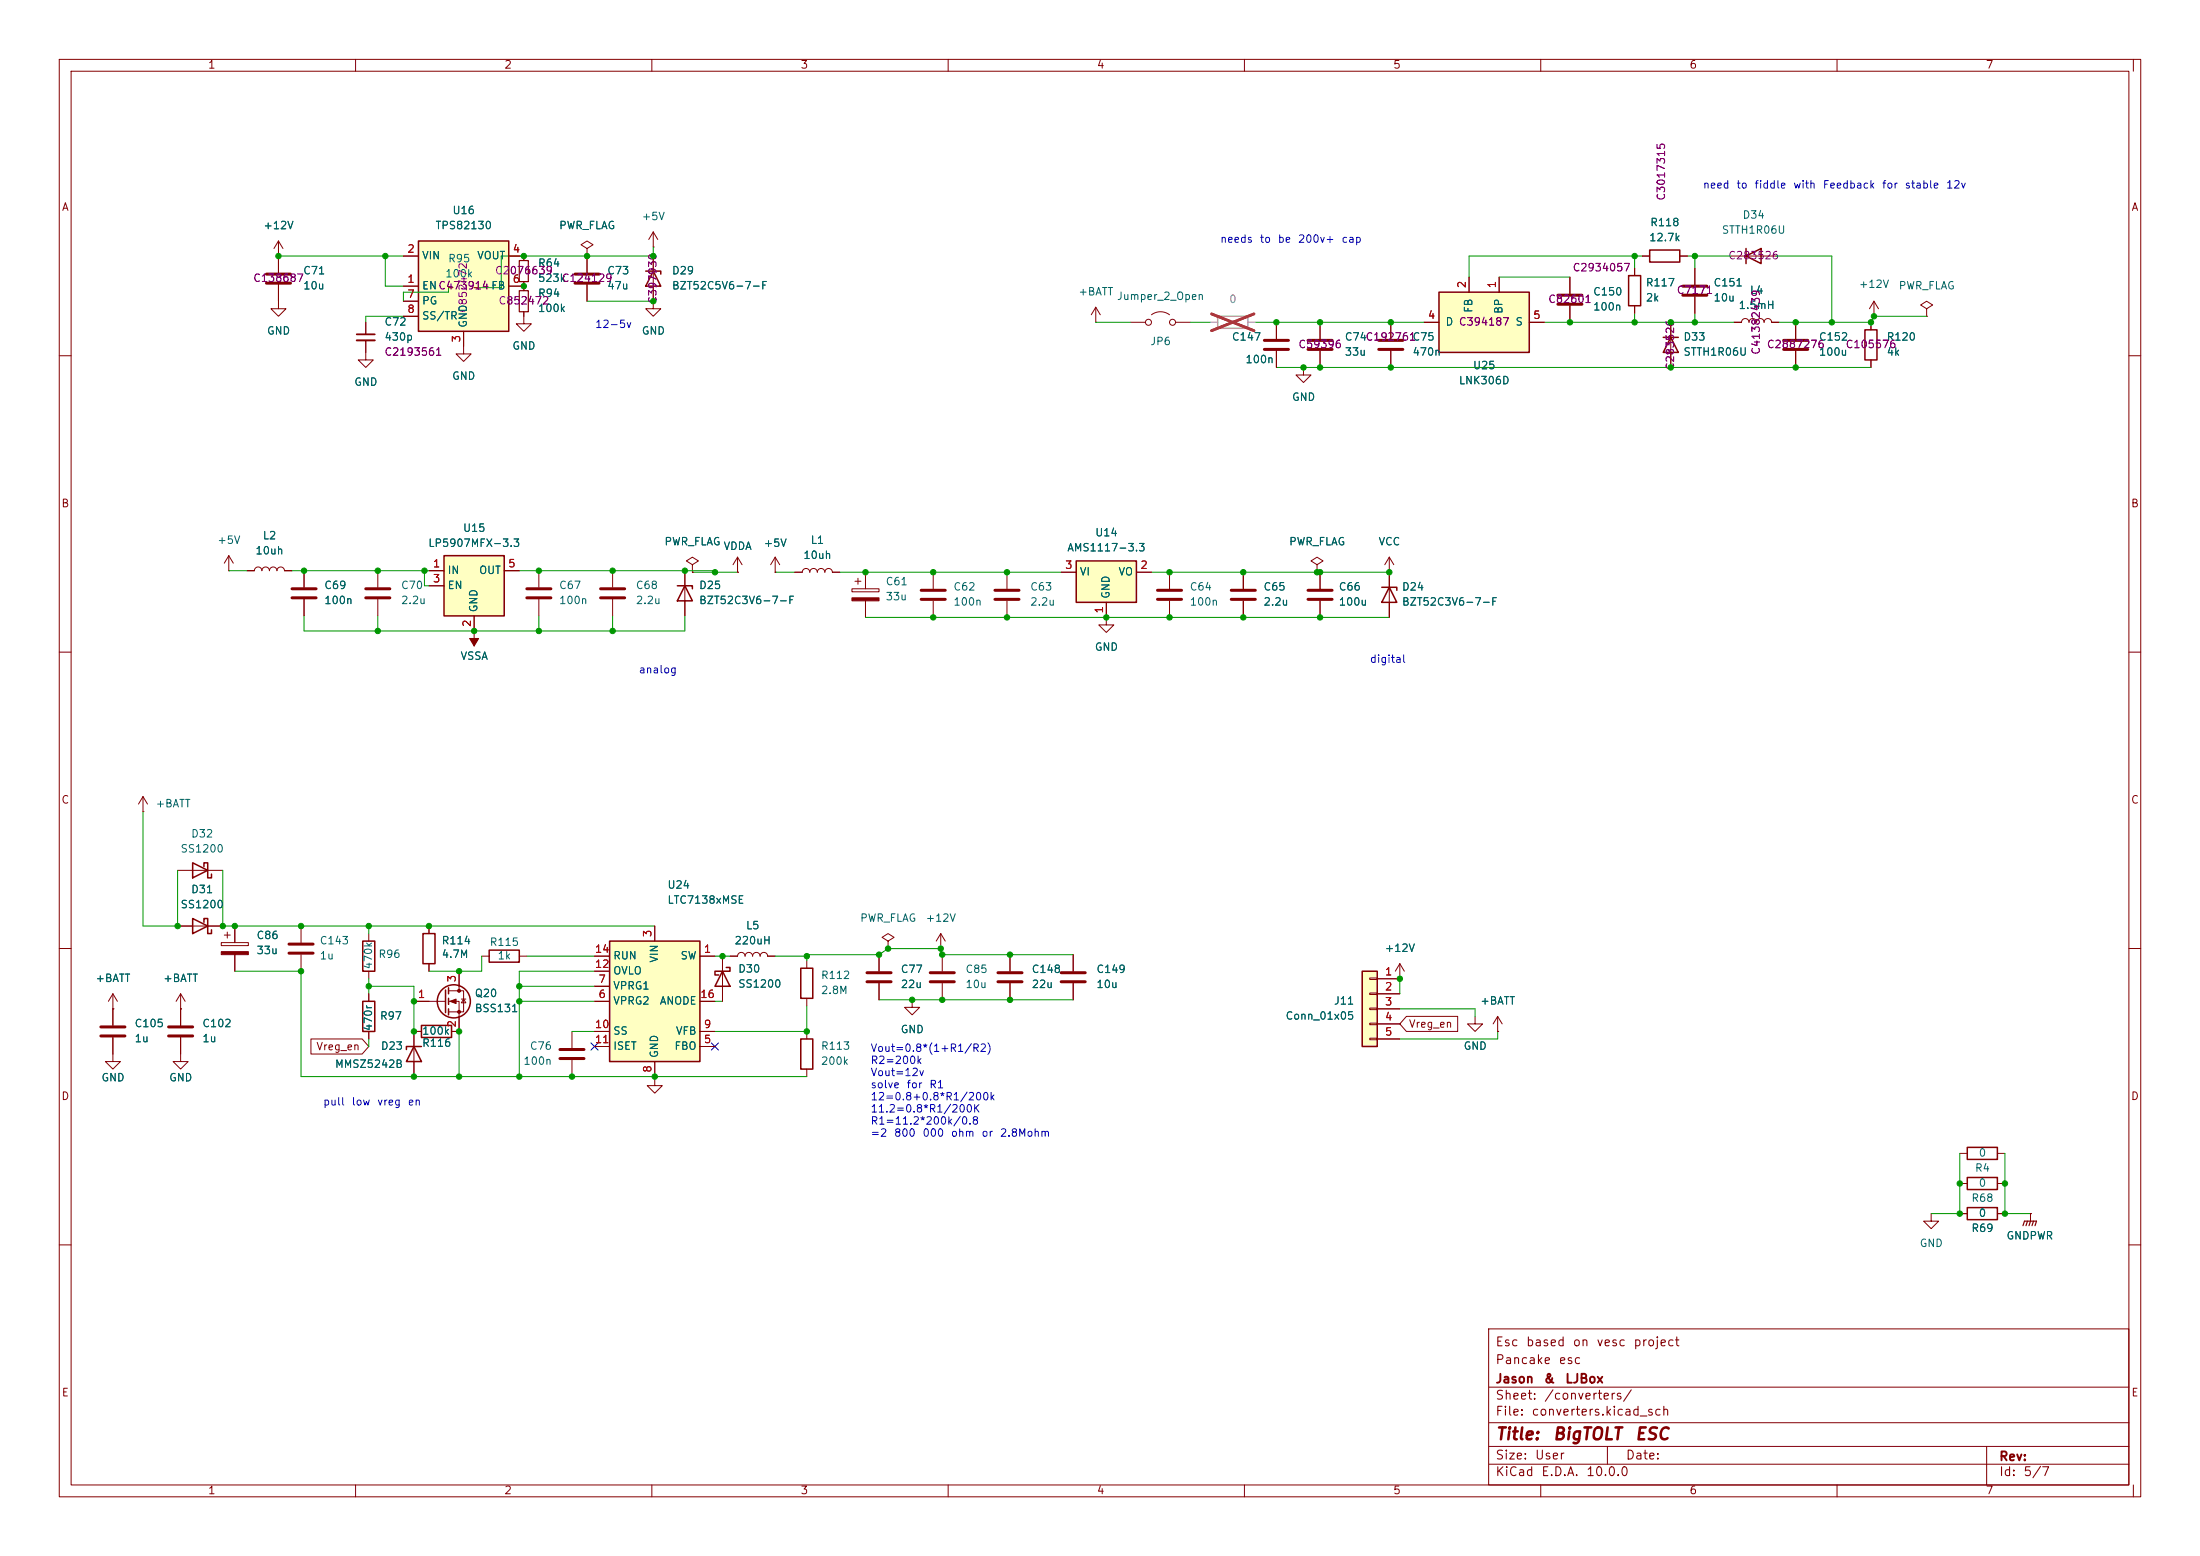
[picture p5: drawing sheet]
<svg xmlns="http://www.w3.org/2000/svg" width="371mm" height="262mm" viewBox="0 0 371 262" stroke-linecap="round" stroke-linejoin="round" font-family="sans-serif">
<g fill="none" stroke="#840000" stroke-width=".17">
<path d="M10 10h351.2v242.5h-351.2zM12 12h347.3v238.5h-347.3zM60 10v2M110 10v2M160 10v2M210 10v2M260 10v2M310 10v2M360 10v2M184.9 54.4h.1M184.9 51.8l-.8 1.3M184.9 51.8l.8 1.3"/>
<path d="M184.9 51.8v2.6M190.8 54.4h2.5M194.3 53.1a2.54 2.54 0 0 1 3.1 0M198.4 54.4h2.5M215.4 54.4v2.8M215.4 59.2v2.8M277.1 43.2h1.3M283.5 43.2h1.2M292.1 43.2h7.6M316.2 53.4h.1M316.2 50.8l-.7 1.3M316.2 50.8l.8 1.3"/>
<path d="M316.2 50.8v2.6M325.1 52.1l1-.6-1-.7-1 .7 1 .6v1.3M325.1 53.4h.1M10 60h2M220 62v1.3h1.2l-1.2 1.2-1.3-1.2h1.3M359.3 60h1.9M10 110h2M186.7 104.2v1.2h1.3l-1.3 1.3-1.3-1.3h1.3M359.3 110h1.9M10 160h2M69.8 174h1.3M76.2 174h1.3"/>
<path d="M96.5 174v2.8M96.5 178.8v2.8M359.3 160h1.9M10 210h2M342.6 204.7h.1M342.6 204.7v1.3M359.3 210h1.9M251.2 224.2h108.1v26.3h-108.1zM251.2 234h108.1M60 250.5v2M110 250.5v2M160 250.5v2"/>
<path d="M210 250.5v2M251.2 247h108.1M251.2 244h108.1M251.2 240h108.1M260 250.5v2M271.2 244v3M310 250.5v2M335.2 244v6.5M360 250.5v2"/>
<circle cx="193.8" cy="54.4" r=".51"/>
<circle cx="197.9" cy="54.4" r=".51"/>
</g>
<path d="M278.4 42.2h5.1v2h-5.1zM294.6 43.2l2.6-1.3v2.6zM294.6 41.9v2.6M71.1 173h5.1v2h-5.1z" fill="none" stroke="#840000" stroke-width=".25"/>
<path d="M205.5 53.4h5.1v2h-5.1z" fill="none" stroke="#a1a1a1" stroke-width=".25"/>
<path d="M204.2 54.4h1.3M210.6 54.4h1.2" fill="none" stroke="#a1a1a1" stroke-width=".17"/>
<path d="M204.4 53l7.2 2.8M211.6 53l-7.2 2.8" fill="none" stroke="#e12e31" stroke-width=".46"/>
<path d="M341.4 206.8l.2-.8h2.1l-.3 .8M342.1 206l-.2 .8M342.6 206l-.2 .8M343.2 206l-.3 .8" fill="none" stroke="#840000" stroke-width=".2"/>
<path d="M213.4 57.4h4M213.4 58.9h4M94.5 178.6h4.1M94.5 177.1h4.1" fill="none" stroke="#840000" stroke-width=".51"/>
<path d="M229.9 163.8h2.5v12.7h-2.5z" fill="#ffffc2"/>
<path d="M233.2 99.1h2.5v.5M234.4 99.1l1.3 2.5h-2.5zM82.5 160.3h5.1v2h-5.1zM229.9 163.8h2.5v12.7h-2.5z" fill="none" stroke="#840000" stroke-width=".25"/>
<g fill="none" stroke="#840000" stroke-width=".17">
<path d="M222.8 54.4v2.8M222.8 59.2v2.8M234.7 54.4v2.8M234.7 59.2v2.8M169.9 96.5v2.8M222.2 95.3l1.1-.7-1.1-.6-1 .6 1 .7v1.2M222.2 96.5h.1M222.8 96.5v2.8M234.4 96.5h.1M234.4 94l-.7 1.3M234.4 94l.8 1.3M234.4 94v10.2"/>
<path d="M169.9 101.4v2.8M222.8 101.4v2.8M81.3 161.3h1.2M87.6 161.3h1.3M231.1 165h1.3v.2h-1.3zM231.1 167.5h1.3v.3h-1.3zM231.1 170.1h1.3v.2h-1.3zM231.1 172.6h1.3v.3h-1.3zM231.1 175.1h1.3v.3h-1.3zM232.4 165.1h3.8M232.4 167.7h3.8M232.4 170.2h3.8"/>
<path d="M232.4 172.7h3.8M232.4 175.3h3.8M236.2 165.1h.1M236.2 162.6l-.7 1.2M236.2 162.6l.8 1.2M236.2 162.6v2.5"/>
</g>
<path d="M220.7 57.4h4.1M220.7 58.9h4.1M232.7 57.4h4M232.7 58.9h4M167.9 99.6h4.1M220.7 99.6h4.1M167.9 101.1h4.1M220.7 101.1h4.1" fill="none" stroke="#840000" stroke-width=".51"/>
<path d="M181.6 94.6h10.2v7h-10.2z" fill="#ffffc2"/>
<g fill="none" stroke="#840000" stroke-width=".25">
<path d="M274.8 46.5h2.1v5.1h-2.1zM280.7 56.9h2.5M281.9 56.9l1.3 2.6h-2.5zM314.7 55.6h2v5.1h-2zM181.6 94.6h10.2v7h-10.2zM61.2 158.8h2v5h-2zM71.4 157.5h2v5.1h-2zM61.2 168.9h2v5.1h-2zM69.8 176.5l1.3 2.6h-2.5zM71.1 176.5h-2.5v.6M75.2 167v3.8M75.7 166.6v1.1"/>
<path d="M75.7 168.4v1M75.7 170.2v1M135.1 175.3h2.1v5.1h-2.1zM332 193.6h5.1v2h-5.1zM332 198.6h5.1v2.1h-5.1zM332 203.7h5.1v2.1h-5.1z"/>
<circle cx="76.6" cy="168.9" r="2.79"/>
</g>
<g fill="none" stroke="#840000" stroke-width=".17">
<path d="M264.9 46.8v2.7M264.9 51.6v2.8M275.8 45.2v1.3M275.8 51.6v1.2M281.9 54.4v7.6M292.6 54.4h1.3a.64 .64 0 0 1 .6-.7 .64 .64 0 0 1 .6 .7 .64 .64 0 0 1 .7-.7 .64 .64 0 0 1 .6 .7 .64 .64 0 0 1 .7-.7 .64 .64 0 0 1 .6 .7 .64 .64 0 0 1 .6-.7 .64 .64 0 0 1 .7 .7h1.2M303 54.4v2.8M303 59.2v2.8M315.7 54.4v1.2M315.7 60.7v1.3M143.8 99.3h4.5v.5h-4.5zM144.3 98.1h1"/>
<path d="M144.8 97.6v1M146 96.5v2.8M157.5 96.5v2.8M179.1 96.5h2.5M191.8 96.5h2.5M197.4 96.5v2.8M209.8 96.5v2.8M146 101.4v2.8M157.5 101.4v2.8M186.7 101.6v2.6M197.4 101.4v2.8M209.8 101.4v2.8"/>
<path d="M62.2 157.5v1.3M72.4 156.2v1.3M149.9 158.8l1-.7-1-.6-1.1 .6 1.1 .7v1.2M158.7 157.5l-.7 1.3M158.7 157.5l.8 1.3M158.7 157.5v2.5M62.2 163.8v1.3M62.2 167.7v1.2M62.2 174v1.3M69.8 168.9h5.4M69.8 174v7.6M72.4 162.6v1.2"/>
<path d="M75.7 167.1h2.5v3.6h-2.5M75.7 168.9h1.8v5.1M77.5 163.8v3.3M77.9 168.5h.7M78.2 168.5l.4 .7h-.7zM136.1 174v1.3M148.3 161.1v2.7M148.3 165.9v2.8M149.9 160h.1M153.9 168.7v1.2h1.3l-1.3 1.3-1.2-1.3h1.2M158.7 160h.1M159 161.1v2.7"/>
<path d="M159 165.9v2.8M170.4 161.1v2.7M170.4 165.9v2.8M181.1 161.1v2.7M181.1 165.9v2.8M248.9 171.5v1.2h1.3l-1.3 1.3-1.3-1.3h1.3M252.7 174h.1M252.7 171.5l-.7 1.2M252.7 171.5l.8 1.2M252.7 171.5v2.5M110.5 181.9v1.3h1.3l-1.3 1.2-1.3-1.2h1.3M110.5 181.9h.1"/>
<path d="M136.1 180.4v1.2M330.7 194.6h1.3M330.7 199.7h1.3M337.1 194.6h1.2M337.1 199.7h1.2M325.9 204.7v1.3h1.3l-1.3 1.3-1.3-1.3h1.3M330.7 204.7h1.3M337.1 204.7h1.2"/>
</g>
<g fill="#840000" stroke="#840000" stroke-width=".17">
<path d="M75.9 168.9l1.1-.4v.8z"/>
<path d="M143.8 100.9h4.5v.5h-4.5z"/>
<circle cx="77.5" cy="167.1" r=".25"/>
<circle cx="77.5" cy="170.7" r=".25"/>
</g>
<g fill="none" stroke="#840000" stroke-width=".51">
<path d="M262.9 49.8h4.1M262.9 51.3h4.1M301 57.4h4.1M301 58.9h4.1M155.4 99.6h4.1M195.3 99.6h4.1M207.8 99.6h4M155.4 101.1h4.1M195.3 101.1h4.1M207.8 101.1h4M146.3 165.6h4.1M146.3 164.1h4.1"/>
<path d="M157 165.6h4M157 164.1h4M168.4 165.6h4.1M168.4 164.1h4.1M179.1 165.6h4M179.1 164.1h4"/>
</g>
<path d="M242.8 49.3h15.3v10.2h-15.3z" fill="#ffffc2"/>
<path d="M242.8 49.3h15.3v10.2h-15.3z" fill="none" stroke="#840000" stroke-width=".25"/>
<g fill="none" stroke="#840000" stroke-width=".17">
<path d="M240.3 54.4h2.5M247.9 46.8v2.5M253 46.8v2.5M258.1 54.4h2.5M286 45.2v2.8M286 50.1v2.7M90.9 96.3v2.8M103.4 96.3v2.8M124.5 96.5h.1M124.5 94l-.8 1.3M124.5 94l.7 1.3M124.5 94v2.5"/>
<path d="M130.8 96.5h.1M130.8 94l-.8 1.3M130.8 94l.8 1.3M130.8 94v2.5M134.1 96.5h1.3a.64 .64 0 0 1 .6-.6 .64 .64 0 0 1 .7 .6 .64 .64 0 0 1 .6-.6 .64 .64 0 0 1 .6 .6 .64 .64 0 0 1 .7-.6 .64 .64 0 0 1 .6 .6 .64 .64 0 0 1 .6-.6 .64 .64 0 0 1 .7 .6h1.2M80 106.4h.1M80 106.4v2.6M90.9 101.1v2.8M103.4 101.1v2.8"/>
</g>
<path d="M284 48.3h4M284 49.8h4M88.9 99.3h4.1M101.3 99.3h4.1M88.9 100.9h4.1M101.3 100.9h4.1" fill="none" stroke="#840000" stroke-width=".51"/>
<path d="M79.2 107.7h1.6l-.8 1.3z" fill="#840000" stroke="#840000" stroke-width=".17"/>
<path d="M74.9 93.7h10.2v10.2h-10.2z" fill="#ffffc2"/>
<path d="M109 45.7h2.5v.5M110.2 45.7l1.3 2.6h-2.5zM74.9 93.7h10.2v10.2h-10.2zM114.3 98.8h2.5v.5M115.6 98.8l1.2 2.6h-2.5zM32.5 145.6l2.6 1.2-2.6 1.3zM32.5 155l2.6 1.2-2.6 1.3zM34.4 146.2v-.6h.7v2.5h.6v-.6M34.4 155.6v-.6h.7v2.5h.6v-.6" fill="none" stroke="#840000" stroke-width=".25"/>
<g fill="none" stroke="#840000" stroke-width=".17">
<path d="M61.7 57.4v3.3h1.3l-1.3 1.3-1.2-1.3h1.2M61.7 54.4v2M75.7 48.5h.8M78.2 58.4v1.3h1.3l-1.3 1.3-1.2-1.3h1.2M80 48.5h.8M88.4 52.6v2h1.3l-1.3 1.3-1.3-1.3h1.3M88.4 43.2v.8M88.4 47.5v1.5M110.2 43.2v7.6M38.6 96.3h.1M38.6 93.7l-.8 1.3M38.6 93.7l.8 1.3"/>
<path d="M38.6 93.7v2.6M41.7 96.3h1.2a.64 .64 0 0 1 .7-.6 .64 .64 0 0 1 .6 .6 .64 .64 0 0 1 .6-.6 .64 .64 0 0 1 .7 .6 .64 .64 0 0 1 .6-.6 .64 .64 0 0 1 .6 .6 .64 .64 0 0 1 .7-.6 .64 .64 0 0 1 .6 .6h1.3M51.3 96.3v2.8M63.8 96.3v2.8M72.4 96.3h2.5M72.4 98.8h2.5M85.1 96.3h2.5M115.6 96.3v7.6M116.8 95.3l1.1-.7-1.1-.6-1 .6 1 .7v1.2M116.8 96.5h.1M51.3 101.1v2.8M63.8 101.1v2.8"/>
<path d="M80 103.9v2.5M24.1 136.9h.1M24.1 134.4l-.7 1.3M24.1 134.4l.8 1.3M24.1 134.4v2.5M30 146.8h7.6M30 156.2h7.6M37.3 159h4.6v.5h-4.6zM37.8 157.8h1.1M38.4 157.2v1.1M39.6 156.2v2.8M50.8 156.2v2.8"/>
<path d="M19 175v4.1h1.3l-1.3 1.3-1.2-1.3h1.2M19 170.2h.1M19 167.7v5.3M19 167.7l-.7 1.2M19 167.7l.8 1.2M30.5 175v4.1h1.2l-1.2 1.3-1.3-1.3h1.3M30.5 170.2h.1M30.5 167.7l-.8 1.2M30.5 167.7l.7 1.2M30.5 167.7v5.3M39.6 161.1v2.7M50.8 161.1v2.7"/>
</g>
<path d="M49.3 99.3h4M61.7 99.3h4.1M49.3 100.9h4M61.7 100.9h4.1M48.8 159.3h4M17 173.2h4.1M17 174.8h4.1M28.4 173.2h4.1M28.4 174.8h4.1M48.8 160.8h4" fill="none" stroke="#840000" stroke-width=".51"/>
<path d="M37.3 160.5h4.6v.6h-4.6z" fill="#840000" stroke="#840000" stroke-width=".17"/>
<path d="M76.5 47.8h3.5v1.5h-3.5zM87.6 49h1.6v3.6h-1.6zM87.6 44h1.6v3.5h-1.6z" fill="none" stroke="#840000" stroke-width=".2"/>
<path d="M60.2 56.4h3" fill="none" stroke="#840000" stroke-width=".3"/>
<path d="M60.2 57.4h3" fill="none" stroke="#840000" stroke-width=".33"/>
<path d="M70.6 40.7h15.3v15.2h-15.3z" fill="#ffffc2"/>
<path d="M70.6 40.7h15.3v15.2h-15.3zM121.9 163.8l1.3 2.6h-2.6zM122.6 163.2h.6v.6h-2.6v.7h.7M135.1 163.3h2.1v5.1h-2.1z" fill="none" stroke="#840000" stroke-width=".25"/>
<g fill="none" stroke="#840000" stroke-width=".17">
<path d="M110.2 39.1l-.7 1.3M110.2 39.1l.8 1.3M110.2 39.1v2.6M47 48v4.1h1.3l-1.3 1.3-1.3-1.3h1.3M47 43.2h.1M47 40.7v5.3M47 40.7l-.8 1.2M47 40.7l.8 1.2M68.1 48.3h2.5M68.1 43.2h2.5M68.1 50.8h2.5M68.1 53.4h2.5"/>
<path d="M78.2 55.9v2.5M85.9 48.3h2.5M85.9 43.2h2.5M99.1 41.9l1-.6-1-.6-1.1 .6 1.1 .6v1.3M99.1 43.2h.1M99.1 43.2v2.8M99.1 48v2.8M110.2 50.8v1.3h1.3l-1.3 1.3-1.2-1.3h1.2M110.2 41.7h.1M121.9 161.3v7.6M123.2 161.3h1.3a.64 .64 0 0 1 .6-.6 .64 .64 0 0 1 .6 .6 .64 .64 0 0 1 .7-.6 .64 .64 0 0 1 .6 .6 .64 .64 0 0 1 .6-.6 .64 .64 0 0 1 .7 .6 .64 .64 0 0 1 .6-.6 .64 .64 0 0 1 .6 .6h1.3M136.1 162.1v1.2"/>
<path d="M136.1 168.4v1.3"/>
</g>
<path d="M45 47.8h4M45 46.2h4M97 47.8h4.1M97 46.2h4.1" fill="none" stroke="#840000" stroke-width=".51"/>
<path d="M102.9 158.8h15.2v20.3h-15.2z" fill="#ffffc2"/>
<path d="M102.9 158.8h15.2v20.3h-15.2z" fill="none" stroke="#840000" stroke-width=".25"/>
<g fill="none" stroke="#840000" stroke-width=".17">
<path d="M47 43.2h.1M47 43.2v2.8M47 48v2.8M61.7 54.4v2M61.7 57.4v2.1M68.1 43.2h2.5M68.1 48.3h2.5M68.1 50.8h2.5M68.1 53.4h2.5M75.7 48.5h.8M78.2 55.9v2.5M80 48.5h.8"/>
<path d="M85.9 43.2h2.5v.8M85.9 48.3h2.5M88.4 47.5v1.5M88.4 52.6v.8M99.1 43.2h.1M99.1 43.2v2.8M99.1 48v2.8M110.2 43.2v2.5M110.2 48.3v2.5M215.4 54.4v2.8M215.4 59.2v2.8M222.8 54.4v2.8"/>
<path d="M222.8 59.2v2.8M234.7 54.4v2.8M234.7 59.2v2.8M240.3 54.4h2.5M247.9 46.8v2.5M253 46.8v2.5M258.1 54.4h2.5M264.9 46.8v2.7M264.9 51.6v2.8M275.8 45.2v1.3M275.8 51.6v1.2M277.1 43.2h1.3"/>
<path d="M281.9 54.4v2.5M281.9 59.5v2.5M283.5 43.2h1.2M286 45.2v2.8M286 50.1v2.7M292.6 54.4h1.3M299 54.4h1.2M303 54.4v2.8M303 59.2v2.8M315.7 54.4v1.2M315.7 60.7v1.3M41.7 96.3h1.2"/>
<path d="M48 96.3h1.3M51.3 96.3v2.8M72.4 96.3h2.5M72.4 98.8h2.5M85.1 96.3h2.5M115.6 96.3v2.5M116.8 96.5h.1M124.5 96.5h.1M130.8 96.5h.1M134.1 96.5h1.3M140.5 96.5h1.2M179.1 96.5h2.5"/>
<path d="M191.8 96.5h2.5M209.8 96.5v2.8M222.2 96.5h.1M222.8 96.5v2.8M234.4 96.5h.1M234.4 96.5v2.6M51.3 101.1v2.8M80 106.4h.1M80 103.9v2.5M115.6 101.4v2.5M186.7 101.6v2.6M209.8 101.4v2.8"/>
<path d="M222.8 101.4v2.8M234.4 101.6v2.6M30 156.2h2.5M35.1 156.2h2.5M39.6 156.2v2.8M72.4 156.2v1.3M110.5 156.2v2.6M19 170.2h.1M19 170.2v2.8M19 175v2.8M30.5 170.2h.1M30.5 170.2v2.8"/>
<path d="M30.5 175v2.8M39.6 161.1v2.7M52.5 175.3h8.6l1.1 1.2-1.1 1.3h-8.6zM62.2 167.7v1.2M62.2 174v1.3M69.8 168.9h2.6M69.8 179.1v2.5M71.1 174h-1.3v2.5M72.4 162.6v1.2M77.5 171.5v2.5h-1.3M77.5 163.8v2.6M100.3 161.3h2.6"/>
<path d="M100.3 176.5h2.6M100.3 168.9h2.6M100.3 166.4h2.6M100.3 174h2.6M100.3 163.8h2.6M110.5 179.1v2.5M118.1 161.3h2.5M118.1 176.5h2.5M118.1 168.9h2.5M118.1 174h2.5M121.9 161.3v2.5M121.9 166.4v2.5"/>
<path d="M123.2 161.3h1.3M129.5 161.3h1.3M148.3 161.1v2.7M148.3 165.9v2.8M170.4 161.1v2.7M170.4 165.9v2.8M181.1 161.1v2.7M181.1 165.9v2.8M232.4 165.1h3.8M232.4 167.7h3.8M232.4 170.2h3.8M232.4 172.7h3.8"/>
<path d="M232.4 175.3h3.8M236.2 165.1h.1M237.3 171.5h8.7v2.5h-8.7l-1.1-1.3zM252.7 174h.1M110.5 181.9h.1M330.7 204.7h1.3M337.1 204.7h1.2M342.6 204.7h.1"/>
</g>
<g fill="none" stroke="#009600" stroke-width=".17">
<path d="M47 43.2h21.1M65 43.2v5.1h3.1M68.1 53.4h-6.4v1M75.7 48.5v.8h-7.6v1.5M99.1 50.8h11.1M110.2 41.7v1.5h-25.6v5.3h-3.8M184.9 54.4h5.9M200.9 54.4h3.3M211.8 54.4h28.5M253 46.8h11.9M260.6 54.4h32M275.8 43.2v2"/>
<path d="M275.8 52.8v1.6M277.1 43.2h-29.2v3.6M284.7 43.2h7.4M286 43.2v2M286 52.8v1.6M299.7 43.2h9.4v11.2M325.1 53.4h-8.9l-.5 1h-15.5M215.4 62h100.3M38.6 96.3h3.1M49.3 96.3h23.1M71.6 96.3v2.5h.8M87.6 96.3h33v.2"/>
<path d="M116.8 96.5h7.7M130.8 96.5h3.3M141.7 96.5h37.4M194.3 96.5h40.1M51.3 103.9v2.5h64.3v-2.5M63.8 103.9v2.5M90.9 103.9v2.5M103.4 103.9v2.5M146 104.2h88.4M24.1 136.9v19.3h5.9v-9.4M37.6 146.8v9.4h72.9M62.2 156.2v1.3"/>
<path d="M39.6 163.8h11.2v17.8h85.3M62.2 165.1v2.6M62.2 175.3v1.2M62.2 166.4h7.6v7.6M77.5 174v7.6M81.3 161.3v2.5h-8.9M87.6 166.4h12.7M87.6 168.9h12.7M88.9 161.3h11.4M96.5 174h3.8M100.3 163.8h-12.7v17.8M120.6 161.3h2.6"/>
<path d="M120.6 168.9h1.3M130.8 161.3h5.3M136.1 169.7v4.3h-15.5M148.3 168.7h32.8M181.1 161.1h-22.1l-.3-1.1h-8.8l-1.6 1.1h-12.2v1M236.2 165.1v2.6M236.2 170.2h12.7v1.3M252.7 174v1.3h-16.5M110.5 181.6v.3M330.7 194.6v10.1h-4.8M338.3 194.6v10.1h4.3"/>
</g>
<path d="M99.7 175.9l1.2 1.3M100.9 175.9l-1.2 1.3M120 175.9l1.3 1.3M121.3 175.9l-1.3 1.3" fill="none" stroke="#000084" stroke-width=".17"/>
<path d="M204.2 54.4h1.3M210.6 54.4h1.2" fill="none" stroke="#a1a1a1" stroke-width=".17"/>
<path d="M204.4 53l7.2 2.8M211.6 53l-7.2 2.8" fill="none" stroke="#e12e31" stroke-width=".46"/>
<g fill="#009600" stroke="#009600" stroke-width=".17">
<circle cx="215.4" cy="54.4" r=".46"/>
<circle cx="220" cy="62" r=".46"/>
<circle cx="222.8" cy="54.4" r=".46"/>
<circle cx="222.8" cy="62" r=".46"/>
<circle cx="234.4" cy="96.5" r=".46"/>
<circle cx="136.1" cy="174" r=".46"/>
<circle cx="170.4" cy="168.7" r=".46"/>
<circle cx="159" cy="168.7" r=".46"/>
<circle cx="159" cy="161.1" r=".46"/>
<circle cx="158.7" cy="160" r=".46"/>
<circle cx="148.3" cy="161.1" r=".46"/>
<circle cx="153.9" cy="168.7" r=".46"/>
<circle cx="149.9" cy="160" r=".46"/>
<circle cx="170.4" cy="161.1" r=".46"/>
<circle cx="316.2" cy="53.4" r=".46"/>
<circle cx="281.9" cy="62" r=".46"/>
<circle cx="303" cy="62" r=".46"/>
<circle cx="309.1" cy="54.4" r=".46"/>
<circle cx="303" cy="54.4" r=".46"/>
<circle cx="315.7" cy="54.4" r=".46"/>
<circle cx="286" cy="54.4" r=".46"/>
<circle cx="186.7" cy="104.2" r=".46"/>
<circle cx="169.9" cy="96.5" r=".46"/>
<circle cx="169.9" cy="104.2" r=".46"/>
<circle cx="222.2" cy="96.5" r=".46"/>
<circle cx="222.8" cy="96.5" r=".46"/>
<circle cx="222.8" cy="104.2" r=".46"/>
<circle cx="209.8" cy="96.5" r=".46"/>
<circle cx="197.4" cy="96.5" r=".46"/>
<circle cx="209.8" cy="104.2" r=".46"/>
<circle cx="197.4" cy="104.2" r=".46"/>
<circle cx="157.5" cy="96.5" r=".46"/>
<circle cx="157.5" cy="104.2" r=".46"/>
<circle cx="146" cy="96.5" r=".46"/>
<circle cx="234.7" cy="54.4" r=".46"/>
<circle cx="234.7" cy="62" r=".46"/>
<circle cx="281.9" cy="54.4" r=".46"/>
<circle cx="275.8" cy="43.2" r=".46"/>
<circle cx="286" cy="43.2" r=".46"/>
<circle cx="275.8" cy="54.4" r=".46"/>
<circle cx="264.9" cy="54.4" r=".46"/>
<circle cx="236.2" cy="165.1" r=".46"/>
<circle cx="330.7" cy="204.7" r=".46"/>
<circle cx="338.3" cy="204.7" r=".46"/>
<circle cx="338.3" cy="199.7" r=".46"/>
<circle cx="330.7" cy="199.7" r=".46"/>
<circle cx="69.8" cy="181.6" r=".46"/>
<circle cx="69.8" cy="168.9" r=".46"/>
<circle cx="77.5" cy="163.8" r=".46"/>
<circle cx="72.4" cy="156.2" r=".46"/>
<circle cx="87.6" cy="181.6" r=".46"/>
<circle cx="69.8" cy="174" r=".46"/>
<circle cx="62.2" cy="166.4" r=".46"/>
<circle cx="77.5" cy="174" r=".46"/>
<circle cx="77.5" cy="181.6" r=".46"/>
<circle cx="103.4" cy="106.4" r=".46"/>
<circle cx="80" cy="106.4" r=".46"/>
<circle cx="103.4" cy="96.3" r=".46"/>
<circle cx="90.9" cy="96.3" r=".46"/>
<circle cx="90.9" cy="106.4" r=".46"/>
<circle cx="120.6" cy="96.5" r=".46"/>
<circle cx="115.6" cy="96.3" r=".46"/>
<circle cx="71.6" cy="96.3" r=".46"/>
<circle cx="62.2" cy="156.2" r=".46"/>
<circle cx="50.8" cy="156.2" r=".46"/>
<circle cx="63.8" cy="106.4" r=".46"/>
<circle cx="51.3" cy="96.3" r=".46"/>
<circle cx="63.8" cy="96.3" r=".46"/>
<circle cx="50.8" cy="163.8" r=".46"/>
<circle cx="39.6" cy="156.2" r=".46"/>
<circle cx="30" cy="156.2" r=".46"/>
<circle cx="37.6" cy="156.2" r=".46"/>
<circle cx="88.4" cy="43.2" r=".46"/>
<circle cx="88.4" cy="48.3" r=".46"/>
<circle cx="110.2" cy="43.2" r=".46"/>
<circle cx="110.2" cy="50.8" r=".46"/>
<circle cx="99.1" cy="43.2" r=".46"/>
<circle cx="65" cy="43.2" r=".46"/>
<circle cx="47" cy="43.2" r=".46"/>
<circle cx="136.1" cy="161.3" r=".46"/>
<circle cx="121.9" cy="161.3" r=".46"/>
<circle cx="110.5" cy="181.6" r=".46"/>
<circle cx="96.5" cy="181.6" r=".46"/>
<circle cx="87.6" cy="166.4" r=".46"/>
<circle cx="87.6" cy="168.9" r=".46"/>
</g>
<g font-size="2" fill="#840000">
<text x="252.2" y="243.4">Title:</text>
<text x="261.9" y="243.4">BigTOLT</text>
<text x="275.8" y="243.4">ESC</text>
</g>
<g font-size="1.5" fill="#840000">
<text x="252.2" y="227.5">Esc</text>
<text x="257.4" y="227.5">based</text>
<text x="265.3" y="227.5">on</text>
<text x="269.3" y="227.5">vesc</text>
<text x="275.5" y="227.5">project</text>
<text x="252.2" y="233.7">Jason</text>
<text x="252.2" y="230.5">Pancake</text>
<text x="260.4" y="233.7">&amp;</text>
<text x="262.9" y="230.5">esc</text>
<text x="264" y="233.7">LJBox</text>
<text x="252.2" y="239.2">File:</text>
<text x="252.2" y="236.5">Sheet:</text>
<text x="258.3" y="239.2">converters.kicad_sch</text>
<text x="260.5" y="236.5">/converters/</text>
<text x="252.2" y="249.4">KiCad</text>
<text x="252.2" y="246.6">Size:</text>
<text x="258.9" y="246.6">User</text>
<text x="260" y="249.4">E.D.A.</text>
<text x="267.6" y="249.4">10.0.0</text>
<text x="274.2" y="246.6">Date:</text>
<text x="337.3" y="246.8">Rev:</text>
<text x="337.3" y="249.4">Id:</text>
<text x="341.3" y="249.4">5/7</text>
</g>
<g font-size="1.3" fill="#840000">
<text x="35" y="11.9">1</text>
<text x="85" y="11.9">2</text>
<text x="135" y="11.9">3</text>
<text x="185" y="11.9">4</text>
<text x="235" y="11.9">5</text>
<text x="285" y="11.9">6</text>
<text x="335" y="11.9">7</text>
<text x="10.3" y="35.9">A</text>
<text x="359.6" y="35.9">A</text>
<text x="10.3" y="85.9">B</text>
<text x="359.5" y="85.9">B</text>
<text x="10.3" y="135.9">C</text>
<text x="359.5" y="135.9">C</text>
<text x="237.6" y="173.7">Vreg_en</text>
<text x="53.3" y="177.5">Vreg_en</text>
<text x="10.3" y="185.9">D</text>
<text x="359.5" y="185.9">D</text>
<text x="10.3" y="235.9">E</text>
<text x="359.6" y="235.9">E</text>
<text x="35" y="252.4">1</text>
<text x="85" y="252.4">2</text>
<text x="135" y="252.4">3</text>
<text x="185" y="252.4">4</text>
<text x="235" y="252.4">5</text>
<text x="285" y="252.4">6</text>
<text x="335" y="252.4">7</text>
</g>
<g font-size="1.3" fill="#840084">
<text x="281.3" y="33.9" transform="rotate(-90 281.3 33.9)">C3017315</text>
<text x="42.6" y="47.9">C138687</text>
<text x="83.4" y="46.6">C2076639</text>
<text x="94.7" y="47.9">C124129</text>
<text x="265.3" y="46.1">C2934057</text>
<text x="291.5" y="44.1">C283526</text>
<text x="79.1" y="52.9" transform="rotate(-90 79.1 52.9)">C852472</text>
<text x="84" y="51.7">C852472</text>
<text x="111.1" y="51.4" transform="rotate(-90 111.1 51.4)">C397930</text>
<text x="261.2" y="51.4">C82601</text>
<text x="282.8" y="49.9">C7171</text>
<text x="219" y="59">C59396</text>
<text x="246.1" y="55.2">C394187</text>
<text x="297.3" y="59.9" transform="rotate(-90 297.3 59.9)">C41382439</text>
<text x="298.1" y="59">C2887276</text>
<text x="311.4" y="59">C105576</text>
<text x="64.8" y="60.3">C2193561</text>
<text x="282.8" y="62.5" transform="rotate(-90 282.8 62.5)">C283526</text>
</g>
<g font-size="1.3" fill="#0000c2">
<text x="287.3" y="32.1">need</text>
<text x="292.9" y="32.1">to</text>
<text x="296" y="32.1">fiddle</text>
<text x="302.5" y="32.1">with</text>
<text x="307.5" y="32.1">Feedback</text>
<text x="317.5" y="32.1">for</text>
<text x="321.3" y="32.1">stable</text>
<text x="328.3" y="32.1">12v</text>
<text x="205.8" y="41.3">needs</text>
<text x="212.5" y="41.3">to</text>
<text x="215.5" y="41.3">be</text>
<text x="218.9" y="41.3">200v+</text>
<text x="226.3" y="41.3">cap</text>
<text x="100.3" y="55.6">12-5v</text>
<text x="107.7" y="113.9">analog</text>
<text x="231.1" y="112.1">digital</text>
<text x="146.8" y="177.8">Vout=0.8*(1+R1/R2)</text>
<text x="146.8" y="179.8">R2=200k</text>
<text x="146.8" y="181.9">Vout=12v</text>
<text x="146.8" y="183.9">solve</text>
<text x="146.8" y="185.9">12=0.8+0.8*R1/200k</text>
<text x="152.9" y="183.9">for</text>
<text x="156.7" y="183.9">R1</text>
<text x="54.4" y="186.8">pull</text>
<text x="59.2" y="186.8">low</text>
<text x="63.5" y="186.8">vreg</text>
<text x="68.7" y="186.8">en</text>
<text x="146.8" y="188">11.2=0.8*R1/200K</text>
<text x="146.8" y="190">R1=11.2*200k/0.8</text>
<text x="146.8" y="192.1">=2</text>
<text x="150.8" y="192.1">800</text>
<text x="155.6" y="192.1">000</text>
<text x="160.4" y="192.1">ohm</text>
<text x="165.5" y="192.1">or</text>
<text x="168.6" y="192.1">2.8Mohm</text>
</g>
<g font-size="1.3" fill="#006464">
<text x="44.3" y="39">+12V</text>
<text x="73.4" y="39">TPS82130</text>
<text x="76.3" y="36.4">U16</text>
<text x="94.2" y="39">PWR_FLAG</text>
<text x="108.2" y="37.5">+5V</text>
<text x="278.2" y="41">12.7k</text>
<text x="278.4" y="38.5">R118</text>
<text x="290.5" y="39.7">STTH1R06U</text>
<text x="294" y="37.2">D34</text>
<text x="51.1" y="46.6">C71</text>
<text x="71.1" y="44.1">VIN</text>
<text x="75" y="47.1">100k</text>
<text x="75.5" y="44.6">R95</text>
<text x="80.4" y="44.1">VOUT</text>
<text x="90.7" y="45.3">R64</text>
<text x="90.7" y="47.9">523k</text>
<text x="102.4" y="46.6">C73</text>
<text x="113.3" y="46.6">D29</text>
<text x="51.1" y="49.1">10u</text>
<text x="71.1" y="49.1">EN C473914 FB</text>
<text x="71.1" y="51.7">PG</text>
<text x="90.7" y="50.4">R94</text>
<text x="90.7" y="52.9">100k</text>
<text x="102.4" y="49.1">47u</text>
<text x="113.3" y="49.1">BZT52C5V6-7-F</text>
<text x="181.9" y="50.2">+BATT</text>
<text x="188.4" y="50.9">Jumper_2_Open</text>
<text x="248.8" y="52.9" transform="rotate(-90 248.8 52.9)">FB</text>
<text x="253.8" y="53.1" transform="rotate(-90 253.8 53.1)">BP</text>
<text x="268.7" y="50.2">C150</text>
<text x="268.7" y="52.7">100n</text>
<text x="277.6" y="48.6">R117</text>
<text x="277.6" y="51.2">2k</text>
<text x="289.1" y="48.6">C151</text>
<text x="289.1" y="51.2">10u</text>
<text x="293.3" y="52.4">1.5mH</text>
<text x="295.2" y="49.9">L4</text>
<text x="313.6" y="48.9">+12V</text>
<text x="320.3" y="49.1">PWR_FLAG</text>
<text x="45" y="56.8">GND</text>
<text x="64.8" y="57.8">430p</text>
<text x="64.8" y="55.2">C72</text>
<text x="71.1" y="54.2">SS/TR</text>
<text x="79.1" y="55.4" transform="rotate(-90 79.1 55.4)">GND</text>
<text x="86.4" y="59.3">GND</text>
<text x="108.2" y="56.8">GND</text>
<text x="194" y="58.5">JP6</text>
<text x="207.8" y="57.8">C147</text>
<text x="226.8" y="57.8">C74C192761</text>
<text x="238.3" y="57.8">C75</text>
<text x="243.8" y="55.2">D</text>
<text x="255.6" y="55.2">S</text>
<text x="284" y="57.8">D33</text>
<text x="306.8" y="57.8">C152</text>
<text x="318.3" y="57.8">R120</text>
<text x="59.7" y="65.4">GND</text>
<text x="76.2" y="64.4">GND</text>
<text x="210.1" y="61.6">100n</text>
<text x="226.8" y="60.3">33u</text>
<text x="238.3" y="60.3">470n</text>
<text x="246.1" y="65.1">LNK306D</text>
<text x="248.5" y="62.6">U25</text>
<text x="284" y="60.3">STTH1R06U</text>
<text x="306.8" y="60.3">100u</text>
<text x="318.3" y="60.3">4k</text>
<text x="217.9" y="67.9">GND</text>
<text x="36.6" y="92.1">+5V</text>
<text x="43" y="93.8">10uh</text>
<text x="44.2" y="91.3">L2</text>
<text x="72.2" y="92.6">LP5907MFX-3.3</text>
<text x="78" y="90">U15</text>
<text x="112" y="92.3">PWR_FLAG</text>
<text x="122" y="93.1">VDDA</text>
<text x="128.8" y="92.6">+5V</text>
<text x="135.5" y="94.6">10uh</text>
<text x="136.7" y="92.1">L1</text>
<text x="180" y="93.3">AMS1117-3.3</text>
<text x="184.7" y="90.8">U14</text>
<text x="217.4" y="92.3">PWR_FLAG</text>
<text x="232.5" y="92.3">VCC</text>
<text x="54.6" y="99.7">C69</text>
<text x="67.6" y="99.7">C70</text>
<text x="75.4" y="97.1">IN</text>
<text x="75.4" y="99.7">EN</text>
<text x="80.8" y="97.1">OUT</text>
<text x="94.2" y="99.7">C67</text>
<text x="107.2" y="99.7">C68</text>
<text x="117.9" y="99.7">D25</text>
<text x="149.4" y="99.1">C61</text>
<text x="149.4" y="101.6">33u</text>
<text x="160.8" y="99.9">C62</text>
<text x="173.7" y="99.9">C63</text>
<text x="182.1" y="97.4">VI</text>
<text x="187.6" y="101.1" transform="rotate(-90 187.6 101.1)">GND</text>
<text x="188.6" y="97.4">VO</text>
<text x="200.7" y="99.9">C64</text>
<text x="213.1" y="99.9">C65</text>
<text x="225.8" y="99.9">C66</text>
<text x="236.5" y="99.9">D24</text>
<text x="54.6" y="102.2">100n</text>
<text x="67.6" y="102.2">2.2u</text>
<text x="80.9" y="103.4" transform="rotate(-90 80.9 103.4)">GND</text>
<text x="94.2" y="102.2">100n</text>
<text x="107.2" y="102.2">2.2u</text>
<text x="117.9" y="102.2">BZT52C3V6-7-F</text>
<text x="160.8" y="102.5">100n</text>
<text x="173.7" y="102.5">2.2u</text>
<text x="200.7" y="102.5">100n</text>
<text x="213.1" y="102.5">2.2u</text>
<text x="225.8" y="102.5">100u</text>
<text x="236.5" y="102.5">BZT52C3V6-7-F</text>
<text x="77.6" y="111.6">VSSA</text>
<text x="184.7" y="110.1">GND</text>
<text x="26.2" y="136.5">+BATT</text>
<text x="32.2" y="141.6">D32</text>
<text x="30.4" y="144.1">SS1200</text>
<text x="30.4" y="153.5">SS1200</text>
<text x="32.2" y="151">D31</text>
<text x="112.5" y="150.2">U24</text>
<text x="112.5" y="152.8">LTC7138xMSE</text>
<text x="145" y="155.8">PWR_FLAG</text>
<text x="156.1" y="155.8">+12V</text>
<text x="43.2" y="158.7">C86</text>
<text x="43.2" y="161.3">33u</text>
<text x="53.9" y="159.6">C143</text>
<text x="63.8" y="161.9">R96</text>
<text x="74.4" y="159.6">R114</text>
<text x="74.4" y="161.9">4.7M</text>
<text x="82.5" y="159.9">R115</text>
<text x="123.8" y="159.6">220uH</text>
<text x="125.8" y="157.1">L5</text>
<text x="233.6" y="160.9">+12V</text>
<text x="16" y="166">+BATT</text>
<text x="27.4" y="166">+BATT</text>
<text x="53.9" y="162.2">1u</text>
<text x="63.1" y="163.6" transform="rotate(-90 63.1 163.6)">470k</text>
<text x="83.9" y="162.2">1k</text>
<text x="103.4" y="167.2">VPRG1</text>
<text x="103.4" y="164.7">OVLO</text>
<text x="103.4" y="162.2">RUN</text>
<text x="111.4" y="162.5" transform="rotate(-90 111.4 162.5)">VIN</text>
<text x="114.7" y="162.2">SW</text>
<text x="124.5" y="164.4">D30</text>
<text x="124.5" y="166.9">SS1200</text>
<text x="138.4" y="165.5">R112</text>
<text x="151.9" y="164.5">C77</text>
<text x="151.9" y="167">22u</text>
<text x="162.8" y="164.5">C85</text>
<text x="162.8" y="167">10u</text>
<text x="174" y="164.5">C148</text>
<text x="174" y="167">22u</text>
<text x="184.9" y="164.5">C149</text>
<text x="184.9" y="167">10u</text>
<text x="22.6" y="173.6">C105</text>
<text x="34" y="173.6">C102</text>
<text x="64" y="172.3">R97</text>
<text x="80" y="168.5">Q20</text>
<text x="80" y="171.1">BSS131</text>
<text x="103.4" y="169.8">VPRG2</text>
<text x="111.2" y="169.8">ANODE</text>
<text x="138.4" y="168">2.8M</text>
<text x="216.8" y="172.3">Conn_01x05</text>
<text x="225" y="169.8">J11</text>
<text x="249.7" y="169.8">+BATT</text>
<text x="22.6" y="176.1">1u</text>
<text x="34" y="176.1">1u</text>
<text x="63.1" y="174.1" transform="rotate(-90 63.1 174.1)">470r</text>
<text x="64.2" y="177.4">D23</text>
<text x="71.1" y="176.9">R116</text>
<text x="71.1" y="174.9">100k</text>
<text x="88.2" y="179.9">100n</text>
<text x="89.3" y="177.4">C76</text>
<text x="103.4" y="174.9">SS</text>
<text x="103.4" y="177.4">ISET</text>
<text x="111.4" y="178.6" transform="rotate(-90 111.4 178.6)">GND</text>
<text x="113.7" y="177.4">FBO</text>
<text x="114" y="174.9">VFB</text>
<text x="138.4" y="177.4">R113</text>
<text x="138.4" y="179.9">200k</text>
<text x="151.9" y="174.6">GND</text>
<text x="246.9" y="177.4">GND</text>
<text x="17" y="182.7">GND</text>
<text x="28.4" y="182.7">GND</text>
<text x="56.4" y="180.5">MMSZ5242B</text>
<text x="333.2" y="198">R4</text>
<text x="333.8" y="195.4">0</text>
<text x="332.6" y="203.1">R68</text>
<text x="333.8" y="200.5">0</text>
<text x="332.6" y="208.1">R69</text>
<text x="333.8" y="205.6">0</text>
<text x="338.5" y="209.4">GNDPWR</text>
<text x="323.8" y="210.7">GND</text>
</g>
<g font-size="1.3" fill="#a90000">
<text x="68.6" y="42.9">2</text>
<text x="86.4" y="42.9">4</text>
<text x="68.6" y="48">1</text>
<text x="68.6" y="50.6">7</text>
<text x="68.6" y="53.1">8</text>
<text x="86.4" y="48">6</text>
<text x="247.6" y="48.7" transform="rotate(-90 247.6 48.7)">2</text>
<text x="252.7" y="48.7" transform="rotate(-90 252.7 48.7)">1</text>
<text x="78" y="57.9" transform="rotate(-90 78 57.9)">3</text>
<text x="240.8" y="54.1">4</text>
<text x="258.6" y="54.1">5</text>
<text x="73" y="96">1</text>
<text x="73" y="98.6">3</text>
<text x="85.7" y="96">5</text>
<text x="179.6" y="96.3">3</text>
<text x="192.3" y="96.3">2</text>
<text x="79.8" y="105.9" transform="rotate(-90 79.8 105.9)">2</text>
<text x="186.4" y="103.6" transform="rotate(-90 186.4 103.6)">1</text>
<text x="100.3" y="161.1">14</text>
<text x="110.2" y="158.2" transform="rotate(-90 110.2 158.2)">3</text>
<text x="118.7" y="161.1">1</text>
<text x="77.2" y="165.8" transform="rotate(-90 77.2 165.8)">3</text>
<text x="100.3" y="163.6">12</text>
<text x="100.9" y="166.1">7</text>
<text x="233.6" y="164.9">1</text>
<text x="233.6" y="167.4">2</text>
<text x="70.4" y="168.7">1</text>
<text x="77.2" y="173.4" transform="rotate(-90 77.2 173.4)">2</text>
<text x="100.3" y="173.8">10</text>
<text x="100.9" y="168.7">6</text>
<text x="118.1" y="168.7">16</text>
<text x="118.7" y="173.8">9</text>
<text x="233.6" y="169.9">3</text>
<text x="233.6" y="172.5">4</text>
<text x="100.3" y="176.3">11</text>
<text x="118.7" y="176.3">5</text>
<text x="233.6" y="175">5</text>
<text x="110.2" y="181.1" transform="rotate(-90 110.2 181.1)">8</text>
</g>
<text font-size="1.3" fill="#989898" x="207.3" y="51.4">0</text>
</svg>
